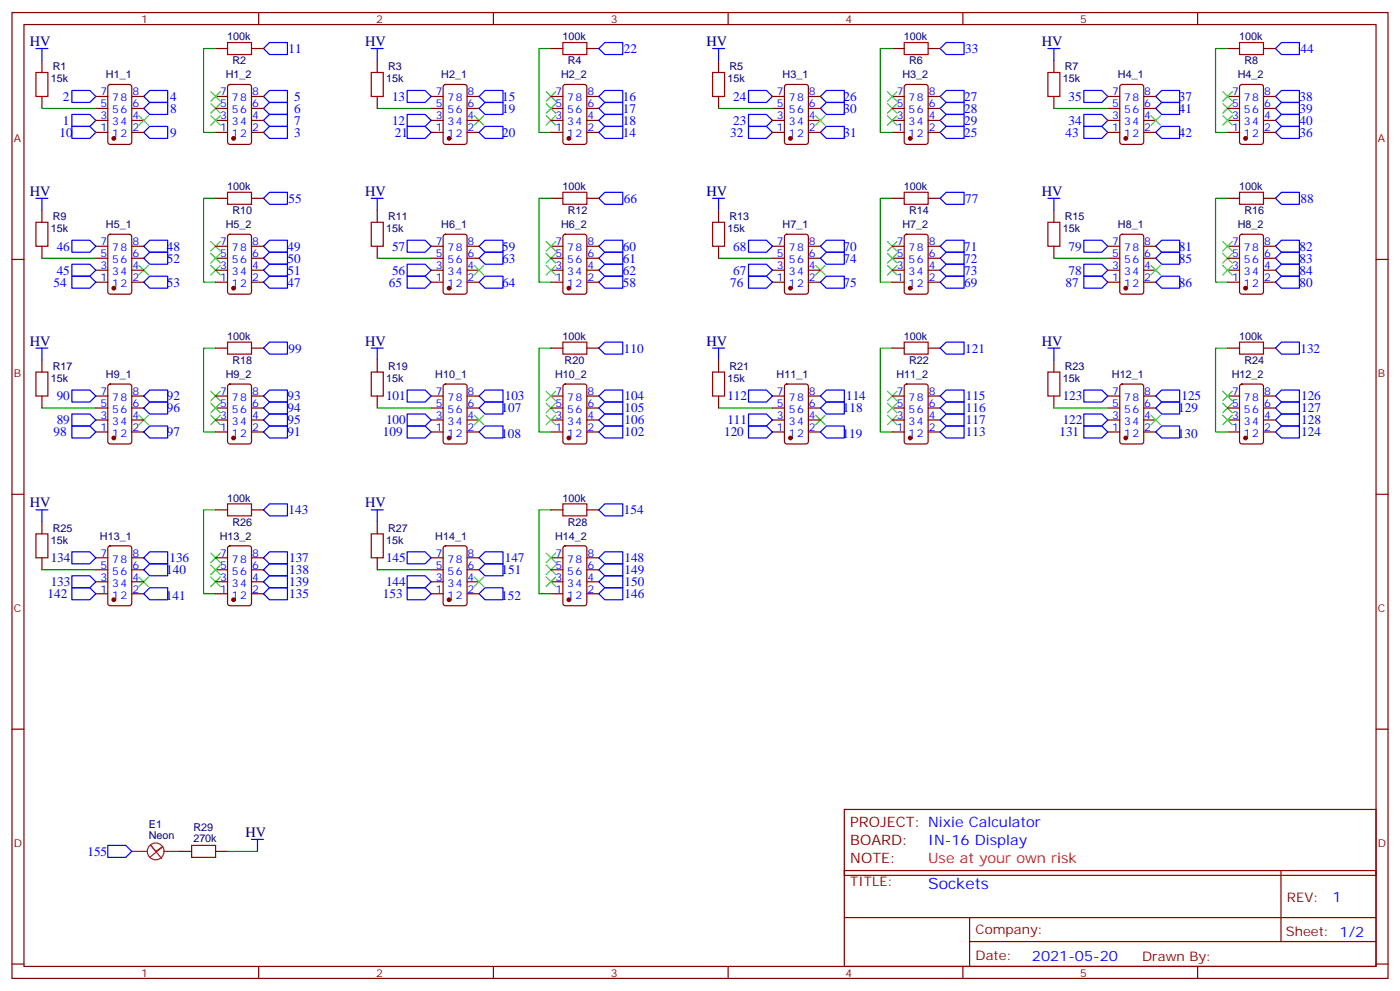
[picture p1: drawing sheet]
<svg xmlns="http://www.w3.org/2000/svg" width="412mm" height="292mm" viewBox="0 0 412 292" stroke-linecap="round" stroke-linejoin="round" font-family="sans-serif">
<g fill="none" stroke="#870000" stroke-width=".35">
<path d="M3.5 3.7h405.4v284.3h-405.4zM7.1 7.2h398.2v277.3h-398.2zM12.3 17.8v3.5M63.5 14.3h3.5M74.1 14.3h3.5M76.2 3.7v3.5M111.1 17.8v3.5M145.3 3.7v3.5M162.3 14.3h3.5M172.9 14.3h3.5M211.7 17.8v3.5M214.5 3.7v3.5"/>
<path d="M262.8 14.3h3.5M273.4 14.3h3.5M283.6 3.7v3.5M310.4 17.8v3.5M352.8 3.7v3.5M361.6 14.3h3.5M372.2 14.3h3.5M12.3 28.4v3.5M28.2 39h3.5M28.2 28.4h3.5M28.2 35.5h3.5M28.2 31.9h3.5"/>
<path d="M32 25.1l.5-.2h5.6l.7 .4v16.5l-.5 .7h-5.8l-.7-.5-.1-16.4zM38.8 39h3.5M38.8 28.4h3.5M38.8 35.5h3.5M38.8 31.9h3.5M63.5 39h3.5M63.5 28.4h3.5M63.5 35.5h3.5M63.5 31.9h3.5M67.3 25.1l.4-.2h5.7l.6 .4 .1 16.5-.5 .7h-5.9l-.6-.5-.1-16.4zM74.1 39h3.5M74.1 28.4h3.5"/>
<path d="M74.1 35.5h3.5M74.1 31.9h3.5M111.1 28.4v3.5M127 39h3.5M127 28.4h3.5M127 35.5h3.5M127 31.9h3.5M130.8 25.1l.4-.2h5.7l.6 .4 .1 16.5-.5 .7h-5.9l-.6-.5-.1-16.4zM137.6 39h3.5M137.6 28.4h3.5M137.6 35.5h3.5M137.6 31.9h3.5"/>
<path d="M162.3 39h3.5M162.3 28.4h3.5M162.3 35.5h3.5M162.3 31.9h3.5M166 25.1l.5-.2h5.7l.6 .4 .1 16.5-.5 .7h-5.9l-.6-.5-.1-16.4zM172.9 39h3.5M172.9 28.4h3.5M172.9 35.5h3.5M172.9 31.9h3.5M211.7 28.4v3.5M227.5 39h3.6M227.5 28.4h3.6"/>
<path d="M227.5 35.5h3.6M227.5 31.9h3.6M231.3 25.1l.5-.2h5.6l.7 .4v16.5l-.4 .7h-5.9l-.7-.5v-16.4zM238.1 39h3.6M238.1 28.4h3.6M238.1 35.5h3.6M238.1 31.9h3.6M262.8 39h3.5M262.8 28.4h3.5M262.8 35.5h3.5M262.8 31.9h3.5M266.6 25.1l.5-.2h5.6l.6 .4 .1 16.5-.5 .7h-5.8l-.7-.5-.1-16.4z"/>
<path d="M273.4 39h3.5M273.4 28.4h3.5M273.4 35.5h3.5M273.4 31.9h3.5M310.4 28.4v3.5M326.3 39h3.5M326.3 28.4h3.5M326.3 35.5h3.5M326.3 31.9h3.5M330.1 25.1l.5-.2h5.6l.6 .4 .1 16.5-.5 .7h-5.8l-.7-.5-.1-16.4zM336.9 39h3.5M336.9 28.4h3.5"/>
<path d="M336.9 35.5h3.5M336.9 31.9h3.5M361.6 39h3.5M361.6 28.4h3.5M361.6 35.5h3.5M361.6 31.9h3.5M365.4 25.1l.4-.2h5.7l.6 .4 .1 16.5-.5 .7h-5.9l-.6-.5-.1-16.4zM372.2 39h3.5M372.2 28.4h3.5M372.2 35.5h3.5M372.2 31.9h3.5M63.5 58.4h3.5"/>
<path d="M74.1 58.4h3.5M162.3 58.4h3.5M172.9 58.4h3.5M262.8 58.4h3.5M273.4 58.4h3.5M361.6 58.4h3.5M372.2 58.4h3.5M3.5 76.4h3.6M12.3 61.9v3.5M12.3 72.5v3.5M28.2 72.5h3.5M28.2 79.6h3.5"/>
<path d="M28.2 76h3.5M32 69.2l.5-.2h5.6l.7 .4v16.5l-.5 .7h-5.8l-.7-.5-.1-16.4zM38.8 72.5h3.5M38.8 79.6h3.5M38.8 76h3.5M63.5 72.5h3.5M63.5 79.6h3.5M63.5 76h3.5M67.3 69.2l.4-.2h5.7l.6 .4 .1 16.5-.5 .7h-5.9l-.6-.5-.1-16.4zM74.1 72.5h3.5M74.1 79.6h3.5M74.1 76h3.5"/>
<path d="M111.1 61.9v3.5M111.1 72.5v3.5M127 72.5h3.5M127 79.6h3.5M127 76h3.5M130.8 69.2l.4-.2h5.7l.6 .4 .1 16.5-.5 .7h-5.9l-.6-.5-.1-16.4zM137.6 72.5h3.5M137.6 79.6h3.5M137.6 76h3.5M162.3 72.5h3.5M162.3 79.6h3.5M162.3 76h3.5"/>
<path d="M166 69.2l.5-.2h5.7l.6 .4 .1 16.5-.5 .7h-5.9l-.6-.5-.1-16.4zM172.9 72.5h3.5M172.9 79.6h3.5M172.9 76h3.5M211.7 61.9v3.5M211.7 72.5v3.5M227.5 72.5h3.6M227.5 79.6h3.6M227.5 76h3.6M231.3 69.2l.5-.2h5.6l.7 .4v16.5l-.4 .7h-5.9l-.7-.5v-16.4zM238.1 72.5h3.6M238.1 79.6h3.6"/>
<path d="M238.1 76h3.6M262.8 72.5h3.5M262.8 79.6h3.5M262.8 76h3.5M266.6 69.2l.5-.2h5.6l.6 .4 .1 16.5-.5 .7h-5.8l-.7-.5-.1-16.4zM273.4 72.5h3.5M273.4 79.6h3.5M273.4 76h3.5M310.4 61.9v3.5M310.4 72.5v3.5M326.3 72.5h3.5M326.3 79.6h3.5"/>
<path d="M326.3 76h3.5M330.1 69.2l.5-.2h5.6l.6 .4 .1 16.5-.5 .7h-5.8l-.7-.5-.1-16.4zM336.9 72.5h3.5M336.9 79.6h3.5M336.9 76h3.5M361.6 72.5h3.5M361.6 79.6h3.5M361.6 76h3.5M365.4 69.2l.4-.2h5.7l.6 .4 .1 16.5-.5 .7h-5.9l-.6-.5-.1-16.4zM372.2 72.5h3.5M372.2 79.6h3.5M372.2 76h3.5"/>
<path d="M405.3 76.4h3.6M28.2 83.1h3.5M38.8 83.1h3.5M63.5 83.1h3.5M74.1 83.1h3.5M127 83.1h3.5M137.6 83.1h3.5M162.3 83.1h3.5M172.9 83.1h3.5M227.5 83.1h3.6M238.1 83.1h3.6M262.8 83.1h3.5"/>
<path d="M273.4 83.1h3.5M326.3 83.1h3.5M336.9 83.1h3.5M361.6 83.1h3.5M372.2 83.1h3.5M12.3 106v3.5M12.3 116.6v3.5M28.2 116.6h3.5M32 113.3l.5-.2h5.6l.7 .4v16.5l-.5 .6-5.8 .1-.7-.5-.1-16.4zM38.8 116.6h3.5M63.5 116.6h3.5M63.5 102.5h3.5"/>
<path d="M67.3 113.3l.4-.2h5.7l.6 .4 .1 16.5-.5 .6-5.9 .1-.6-.5-.1-16.4zM74.1 116.6h3.5M74.1 102.5h3.5M111.1 106v3.5M111.1 116.6v3.5M127 116.6h3.5M130.8 113.3l.4-.2h5.7l.6 .4 .1 16.5-.5 .6-5.9 .1-.6-.5-.1-16.4zM137.6 116.6h3.5M162.3 116.6h3.5M162.3 102.5h3.5M166 113.3l.5-.2h5.7l.6 .4 .1 16.5-.5 .6-5.9 .1-.6-.5-.1-16.4zM172.9 116.6h3.5"/>
<path d="M172.9 102.5h3.5M211.7 106v3.5M211.7 116.6v3.5M227.5 116.6h3.6M231.3 113.3l.5-.2h5.6l.7 .4v16.5l-.4 .6-5.9 .1-.7-.5v-16.4zM238.1 116.6h3.6M262.8 116.6h3.5M262.8 102.5h3.5M266.6 113.3l.5-.2h5.6l.6 .4 .1 16.5-.5 .6-5.8 .1-.7-.5-.1-16.4zM273.4 116.6h3.5M273.4 102.5h3.5M310.4 106v3.5"/>
<path d="M310.4 116.6v3.5M326.3 116.6h3.5M330.1 113.3l.5-.2h5.6l.6 .4 .1 16.5-.5 .6-5.8 .1-.7-.5-.1-16.4zM336.9 116.6h3.5M361.6 116.6h3.5M361.6 102.5h3.5M365.4 113.3l.4-.2h5.7l.6 .4 .1 16.5-.5 .6-5.9 .1-.6-.5-.1-16.4zM372.2 116.6h3.5M372.2 102.5h3.5M28.2 127.2h3.5M28.2 123.6h3.5M28.2 120.1h3.5"/>
<path d="M38.8 127.2h3.5M38.8 123.6h3.5M38.8 120.1h3.5M63.5 127.2h3.5M63.5 123.6h3.5M63.5 120.1h3.5M74.1 127.2h3.5M74.1 123.6h3.5M74.1 120.1h3.5M127 127.2h3.5M127 123.6h3.5M127 120.1h3.5"/>
<path d="M137.6 127.2h3.5M137.6 123.6h3.5M137.6 120.1h3.5M162.3 127.2h3.5M162.3 123.6h3.5M162.3 120.1h3.5M172.9 127.2h3.5M172.9 123.6h3.5M172.9 120.1h3.5M227.5 127.2h3.6M227.5 123.6h3.6M227.5 120.1h3.6"/>
<path d="M238.1 127.2h3.6M238.1 123.6h3.6M238.1 120.1h3.6M262.8 127.2h3.5M262.8 123.6h3.5M262.8 120.1h3.5M273.4 127.2h3.5M273.4 123.6h3.5M273.4 120.1h3.5M326.3 127.2h3.5M326.3 123.6h3.5M326.3 120.1h3.5"/>
<path d="M336.9 127.2h3.5M336.9 123.6h3.5M336.9 120.1h3.5M361.6 127.2h3.5M361.6 123.6h3.5M361.6 120.1h3.5M372.2 127.2h3.5M372.2 123.6h3.5M372.2 120.1h3.5M3.5 145.5h3.6M12.3 153.6v3.6M63.5 150.1h3.5"/>
<path d="M74.1 150.1h3.5M111.1 153.6v3.6M162.3 150.1h3.5M172.9 150.1h3.5M405.3 145.5h3.6M12.3 164.2v3.5M28.2 174.8h3.5M28.2 164.2h3.5M28.2 171.3h3.5M28.2 167.7h3.5M32 160.9l.5-.2h5.6l.7 .4v16.5l-.5 .7h-5.8l-.7-.4-.1-16.5zM38.8 174.8h3.5"/>
<path d="M38.8 164.2h3.5M38.8 171.3h3.5M38.8 167.7h3.5M63.5 174.8h3.5M63.5 164.2h3.5M63.5 171.3h3.5M63.5 167.7h3.5M67.3 160.9l.4-.2h5.7l.6 .4 .1 16.5-.5 .7h-5.9l-.6-.4-.1-16.5zM74.1 174.8h3.5M74.1 164.2h3.5M74.1 171.3h3.5M74.1 167.7h3.5"/>
<path d="M111.1 164.2v3.5M127 174.8h3.5M127 164.2h3.5M127 171.3h3.5M127 167.7h3.5M130.8 160.9l.4-.2h5.7l.6 .4 .1 16.5-.5 .7h-5.9l-.6-.4-.1-16.5zM137.6 174.8h3.5M137.6 164.2h3.5M137.6 171.3h3.5M137.6 167.7h3.5M162.3 174.8h3.5M162.3 164.2h3.5"/>
<path d="M162.3 171.3h3.5M162.3 167.7h3.5M166 160.9l.5-.2h5.7l.6 .4 .1 16.5-.5 .7h-5.9l-.6-.4-.1-16.5zM172.9 174.8h3.5M172.9 164.2h3.5M172.9 171.3h3.5M172.9 167.7h3.5M3.5 214.7h3.6M405.3 214.7h3.6M248.7 238.3h156.6v19.4h-156.6zM52.9 250.6h3.5M63.5 250.6h3.5"/>
<path d="M248.7 256.3h156.6v28.2h-156.6zM377.3 256.3v20.9M248.7 270.1h156.5M285.6 277.2h119.6M285.6 270.1v14.2M3.5 283.8h3.6M76.2 284.5v3.5M145.3 284.5v3.5M214.5 284.5v3.5M283.6 284.5v3.5M352.8 284.5v3.5M405.3 283.8h3.6"/>
</g>
<g fill="none" stroke="#a10000" stroke-width=".35">
<path d="M67 12.5h7.1v3.6h-7.1zM165.8 12.5h7.1v3.6h-7.1zM266.3 12.5h7.1v3.6h-7.1zM365.1 12.5h7.1v3.6h-7.1zM10.6 21.3h3.5v7.1h-3.5zM109.4 21.3h3.5v7.1h-3.5zM209.9 21.3h3.5v7.1h-3.5zM308.7 21.3h3.5v7.1h-3.5zM67 56.6h7.1v3.5h-7.1zM165.8 56.6h7.1v3.5h-7.1zM266.3 56.6h7.1v3.5h-7.1zM365.1 56.6h7.1v3.5h-7.1z"/>
<path d="M10.6 65.4h3.5v7.1h-3.5zM109.4 65.4h3.5v7.1h-3.5zM209.9 65.4h3.5v7.1h-3.5zM308.7 65.4h3.5v7.1h-3.5zM10.6 109.5h3.5v7.1h-3.5zM67 100.7h7.1v3.5h-7.1zM109.4 109.5h3.5v7.1h-3.5zM165.8 100.7h7.1v3.5h-7.1zM209.9 109.5h3.5v7.1h-3.5zM266.3 100.7h7.1v3.5h-7.1zM308.7 109.5h3.5v7.1h-3.5zM365.1 100.7h7.1v3.5h-7.1z"/>
<path d="M10.6 157.2h3.5v7h-3.5zM67 148.3h7.1v3.6h-7.1zM109.4 157.2h3.5v7h-3.5zM165.8 148.3h7.1v3.6h-7.1zM56.4 248.9h7.1v3.5h-7.1z"/>
</g>
<g fill="none" stroke="#00f" stroke-width=".35">
<path d="M10.6 14.3h3.5M12.3 14.3v3.5M79.4 12.5h5.3v3.6h-5.3l-1.8-1.8zM109.4 14.3h3.5M111.1 14.3v3.5M178.2 12.5h5.2v3.6h-5.2l-1.8-1.8zM209.9 14.3h3.5M211.7 14.3v3.5M278.7 12.5h5.3v3.6h-5.3l-1.8-1.8zM308.7 14.3h3.5M310.4 14.3v3.5M377.5 12.5h5.3v3.6h-5.3l-1.8-1.8z"/>
<path d="M21.2 33.7h5.3l1.7 1.8-1.7 1.7h-5.3zM21.2 26.6h5.3l1.7 1.8-1.7 1.8h-5.3zM21.2 37.2h5.3l1.7 1.8-1.7 1.7h-5.3zM42.3 28.4l1.8-1.8h5.3v3.6h-5.3zM42.3 31.9l1.8-1.7h5.3v3.5h-5.3zM42.3 39l1.8-1.8h5.3v3.5h-5.3zM77.6 39l1.8-1.8h5.3v3.5h-5.3zM77.6 28.4l1.8-1.8h5.3v3.6h-5.3zM77.6 31.9l1.8-1.7h5.3v3.5h-5.3zM77.6 35.5l1.8-1.8h5.3v3.5h-5.3zM119.9 37.2h5.3l1.8 1.8-1.8 1.7h-5.3zM119.9 26.6h5.3l1.8 1.8-1.8 1.8h-5.3z"/>
<path d="M119.9 33.7h5.3l1.8 1.8-1.8 1.7h-5.3zM141.1 39l1.8-1.8h5.3v3.5h-5.3zM141.1 31.9l1.8-1.7h5.3v3.5h-5.3zM141.1 28.4l1.8-1.8h5.3v3.6h-5.3zM176.4 35.5l1.8-1.8h5.2v3.5h-5.2zM176.4 31.9l1.8-1.7h5.2v3.5h-5.2zM176.4 28.4l1.8-1.8h5.2v3.6h-5.2zM176.4 39l1.8-1.8h5.2v3.5h-5.2zM220.5 33.7h5.3l1.7 1.8-1.7 1.7h-5.3zM220.5 26.6h5.3l1.7 1.8-1.7 1.8h-5.3zM220.5 37.2h5.3l1.7 1.8-1.7 1.7h-5.3zM241.7 28.4l1.7-1.8h5.3v3.6h-5.3z"/>
<path d="M241.7 31.9l1.7-1.7h5.3v3.5h-5.3zM241.7 39l1.7-1.8h5.3v3.5h-5.3zM276.9 28.4l1.8-1.8h5.3v3.6h-5.3zM276.9 31.9l1.8-1.7h5.3v3.5h-5.3zM276.9 35.5l1.8-1.8h5.3v3.5h-5.3zM278.7 37.2h5.3v3.5h-5.3l-1.8-1.7zM319.3 33.7h5.3l1.7 1.8-1.7 1.7h-5.3zM319.3 26.6h5.3l1.7 1.8-1.7 1.8h-5.3zM319.3 37.2h5.3l1.7 1.8-1.7 1.7h-5.3zM340.4 28.4l1.8-1.8h5.3v3.6h-5.3zM340.4 31.9l1.8-1.7h5.3v3.5h-5.3zM342.2 37.2h5.3v3.5h-5.3l-1.8-1.7z"/>
<path d="M375.7 39l1.8-1.8h5.3v3.5h-5.3zM375.7 28.4l1.8-1.8h5.3v3.6h-5.3zM375.7 31.9l1.8-1.7h5.3v3.5h-5.3zM375.7 35.5l1.8-1.8h5.3v3.5h-5.3zM10.6 58.4h3.5M12.3 58.4v3.5M77.6 58.4l1.8-1.8h5.3v3.5h-5.3zM109.4 58.4h3.5M111.1 58.4v3.5M176.4 58.4l1.8-1.8h5.2v3.5h-5.2zM209.9 58.4h3.5M211.7 58.4v3.5"/>
<path d="M276.9 58.4l1.8-1.8h5.3v3.5h-5.3zM308.7 58.4h3.5M310.4 58.4v3.5M377.5 56.6h5.3v3.5h-5.3l-1.8-1.7zM21.2 70.7h5.3l1.7 1.8-1.7 1.8h-5.3zM21.2 77.8h5.3l1.7 1.8-1.7 1.7h-5.3zM42.3 76l1.8-1.7h5.3v3.5h-5.3zM42.3 72.5l1.8-1.8h5.3v3.6h-5.3zM77.6 79.6l1.8-1.8h5.3v3.5h-5.3zM77.6 76l1.8-1.7h5.3v3.5h-5.3zM77.6 72.5l1.8-1.8h5.3v3.6h-5.3zM119.9 77.8h5.3l1.8 1.8-1.8 1.7h-5.3z"/>
<path d="M119.9 70.7h5.3l1.8 1.8-1.8 1.8h-5.3zM141.1 72.5l1.8-1.8h5.3v3.6h-5.3zM141.1 76l1.8-1.7h5.3v3.5h-5.3zM176.4 72.5l1.8-1.8h5.2v3.6h-5.2zM176.4 76l1.8-1.7h5.2v3.5h-5.2zM176.4 79.6l1.8-1.8h5.2v3.5h-5.2zM220.5 70.7h5.3l1.7 1.8-1.7 1.8h-5.3zM220.5 77.8h5.3l1.7 1.8-1.7 1.7h-5.3zM241.7 76l1.7-1.7h5.3v3.5h-5.3zM241.7 72.5l1.7-1.8h5.3v3.6h-5.3zM276.9 76l1.8-1.7h5.3v3.5h-5.3zM278.7 77.8h5.3v3.5h-5.3l-1.8-1.7z"/>
<path d="M278.7 70.7h5.3v3.6h-5.3l-1.8-1.8zM319.3 77.8h5.3l1.7 1.8-1.7 1.7h-5.3zM319.3 70.7h5.3l1.7 1.8-1.7 1.8h-5.3zM340.4 76l1.8-1.7h5.3v3.5h-5.3zM342.2 70.7h5.3v3.6h-5.3l-1.8-1.8zM375.7 72.5l1.8-1.8h5.3v3.6h-5.3zM375.7 79.6l1.8-1.8h5.3v3.5h-5.3zM377.5 74.3h5.3v3.5h-5.3l-1.8-1.8zM21.2 81.3h5.3l1.7 1.8-1.7 1.7h-5.3zM42.3 83.1l1.8-1.8h5.3v3.5h-5.3zM77.6 83.1l1.8-1.8h5.3v3.5h-5.3zM119.9 81.3h5.3l1.8 1.8-1.8 1.7h-5.3z"/>
<path d="M141.1 83.1l1.8-1.8h5.3v3.5h-5.3zM176.4 83.1l1.8-1.8h5.2v3.5h-5.2zM220.5 81.3h5.3l1.7 1.8-1.7 1.7h-5.3zM241.7 83.1l1.7-1.8h5.3v3.5h-5.3zM276.9 83.1l1.8-1.8h5.3v3.5h-5.3zM319.3 81.3h5.3l1.7 1.8-1.7 1.7h-5.3zM340.4 83.1l1.8-1.8h5.3v3.5h-5.3zM377.5 81.3h5.3v3.5h-5.3l-1.8-1.7zM10.6 102.5h3.5M12.3 102.5v3.5M21.2 114.8h5.3l1.7 1.8-1.7 1.8h-5.3zM42.3 116.6l1.8-1.8h5.3v3.6h-5.3z"/>
<path d="M77.6 102.5l1.8-1.8h5.3v3.5h-5.3zM77.6 116.6l1.8-1.8h5.3v3.6h-5.3zM109.4 102.5h3.5M111.1 102.5v3.5M119.9 114.8h5.3l1.8 1.8-1.8 1.8h-5.3zM141.1 116.6l1.8-1.8h5.3v3.6h-5.3zM176.4 116.6l1.8-1.8h5.2v3.6h-5.2zM176.4 102.5l1.8-1.8h5.2v3.5h-5.2zM209.9 102.5h3.5M211.7 102.5v3.5M220.5 114.8h5.3l1.7 1.8-1.7 1.8h-5.3zM241.7 116.6l1.7-1.8h5.3v3.6h-5.3z"/>
<path d="M276.9 116.6l1.8-1.8h5.3v3.6h-5.3zM278.7 100.7h5.3v3.5h-5.3l-1.8-1.7zM278.7 118.4h5.3v3.5h-5.3l-1.8-1.8zM308.7 102.5h3.5M310.4 102.5v3.5M319.3 114.8h5.3l1.7 1.8-1.7 1.8h-5.3zM340.4 116.6l1.8-1.8h5.3v3.6h-5.3zM342.2 118.4h5.3v3.5h-5.3l-1.8-1.8zM375.7 102.5l1.8-1.8h5.3v3.5h-5.3zM377.5 114.8h5.3v3.6h-5.3l-1.8-1.8zM21.2 125.4h5.3l1.7 1.8-1.7 1.7h-5.3zM21.2 121.9h5.3l1.7 1.7-1.7 1.8h-5.3z"/>
<path d="M42.3 127.2l1.8-1.8h5.3v3.5h-5.3zM42.3 120.1l1.8-1.7h5.3v3.5h-5.3zM77.6 123.6l1.8-1.7h5.3v3.5h-5.3zM77.6 120.1l1.8-1.7h5.3v3.5h-5.3zM77.6 127.2l1.8-1.8h5.3v3.5h-5.3zM119.9 121.9h5.3l1.8 1.7-1.8 1.8h-5.3zM119.9 125.4h5.3l1.8 1.8-1.8 1.7h-5.3zM141.1 120.1l1.8-1.7h5.3v3.5h-5.3zM141.1 127.2l1.8-1.8h5.3v3.5h-5.3zM176.4 127.2l1.8-1.8h5.2v3.5h-5.2zM176.4 120.1l1.8-1.7h5.2v3.5h-5.2zM176.4 123.6l1.8-1.7h5.2v3.5h-5.2z"/>
<path d="M220.5 125.4h5.3l1.7 1.8-1.7 1.7h-5.3zM220.5 121.9h5.3l1.7 1.7-1.7 1.8h-5.3zM241.7 127.2l1.7-1.8h5.3v3.5h-5.3zM241.7 120.1l1.7-1.7h5.3v3.5h-5.3zM276.9 123.6l1.8-1.7h5.3v3.5h-5.3zM278.7 125.4h5.3v3.5h-5.3l-1.8-1.7zM319.3 121.9h5.3l1.7 1.7-1.7 1.8h-5.3zM319.3 125.4h5.3l1.7 1.8-1.7 1.7h-5.3zM342.2 125.4h5.3v3.5h-5.3l-1.8-1.7zM375.7 127.2l1.8-1.8h5.3v3.5h-5.3zM375.7 120.1l1.8-1.7h5.3v3.5h-5.3zM377.5 121.9h5.3v3.5h-5.3l-1.8-1.8z"/>
<path d="M10.6 150.1h3.5M12.3 150.1v3.5M77.6 150.1l1.8-1.8h5.3v3.6h-5.3zM109.4 150.1h3.5M111.1 150.1v3.5M176.4 150.1l1.8-1.8h5.2v3.6h-5.2zM21.2 173h5.3l1.7 1.8-1.7 1.8h-5.3zM21.2 162.5h5.3l1.7 1.7-1.7 1.8h-5.3zM21.2 169.5h5.3l1.7 1.8-1.7 1.7h-5.3zM42.3 174.8l1.8-1.8h5.3v3.6h-5.3zM42.3 167.7l1.8-1.7h5.3v3.5h-5.3zM42.3 164.2l1.8-1.7h5.3v3.5h-5.3z"/>
<path d="M77.6 171.3l1.8-1.8h5.3v3.5h-5.3zM77.6 167.7l1.8-1.7h5.3v3.5h-5.3zM77.6 164.2l1.8-1.7h5.3v3.5h-5.3zM77.6 174.8l1.8-1.8h5.3v3.6h-5.3zM119.9 169.5h5.3l1.8 1.8-1.8 1.7h-5.3zM119.9 162.5h5.3l1.8 1.7-1.8 1.8h-5.3zM119.9 173h5.3l1.8 1.8-1.8 1.8h-5.3zM141.1 164.2l1.8-1.7h5.3v3.5h-5.3zM141.1 167.7l1.8-1.7h5.3v3.5h-5.3zM141.1 174.8l1.8-1.8h5.3v3.6h-5.3zM176.4 174.8l1.8-1.8h5.2v3.6h-5.2zM176.4 167.7l1.8-1.7h5.2v3.5h-5.2z"/>
<path d="M176.4 171.3l1.8-1.8h5.2v3.5h-5.2zM178.2 162.5h5.2v3.5h-5.2l-1.8-1.8zM31.7 248.9h5.3l1.8 1.7-1.8 1.8h-5.3zM74.1 247.1h3.5M75.8 247.1v3.5"/>
</g>
<g fill="none" stroke="#8c2424" stroke-width=".35">
<path d="M38.8 250.6h4.6M44.1 252.4l3.9-3.2-2.1 1.4-1.5-1.7 3.2 3.9M48.3 250.6h4.6"/>
<circle cx="45.9" cy="250.6" r="2.47"/>
</g>
<g fill="none" stroke="#008700" stroke-width=".35">
<path d="M63.5 14.3h-3.5v24.7h3.5M162.3 14.3h-3.6v24.7h3.6M262.8 14.3h-3.5v24.7h3.5M361.6 14.3h-3.5v24.7h3.5M12.3 31.9h15.9M111.1 31.9h15.9M211.7 31.9h15.8M310.4 31.9h15.9M63.5 58.4h-3.5v24.7h3.5M162.3 58.4h-3.6v24.7h3.6M262.8 58.4h-3.5v24.7h3.5M361.6 58.4h-3.5v24.7h3.5"/>
<path d="M12.3 76h15.9M111.1 76h15.9M211.7 76h15.8M310.4 76h15.9M63.5 102.5h-3.5v24.7h3.5M162.3 102.5h-3.6v24.7h3.6M262.8 102.5h-3.5v24.7h3.5M361.6 102.5h-3.5v24.7h3.5M12.3 120.1h15.9M111.1 120.1h15.9M211.7 120.1h15.8M310.4 120.1h15.9"/>
<path d="M63.5 150.1h-3.5v24.7h3.5M162.3 150.1h-3.6v24.7h3.6M12.3 167.7h15.9M111.1 167.7h15.9M67 250.6h8.8"/>
</g>
<g fill="none" stroke="#3c3" stroke-width=".35">
<path d="M40.9 34l2.8 2.9M43.7 34l-2.8 2.9M62.1 30.5l2.8 2.8M62.1 34l2.8 2.9M62.1 27l2.8 2.8M64.9 30.5l-2.8 2.8M64.9 34l-2.8 2.9M64.9 27l-2.8 2.8M139.7 34l2.8 2.9M142.5 34l-2.8 2.9M160.9 27l2.8 2.8M160.9 34l2.8 2.9"/>
<path d="M160.9 30.5l2.8 2.8M163.7 27l-2.8 2.8M163.7 34l-2.8 2.9M163.7 30.5l-2.8 2.8M240.2 34l2.9 2.9M243.1 34l-2.9 2.9M261.4 30.5l2.8 2.8M261.4 34l2.8 2.9M261.4 27l2.8 2.8M264.2 30.5l-2.8 2.8M264.2 34l-2.8 2.9M264.2 27l-2.8 2.8"/>
<path d="M339 34l2.8 2.9M341.8 34l-2.8 2.9M360.2 30.5l2.8 2.8M360.2 34l2.8 2.9M360.2 27l2.8 2.8M363 30.5l-2.8 2.8M363 34l-2.8 2.9M363 27l-2.8 2.8M40.9 78.1l2.8 2.9M43.7 78.1l-2.8 2.9M62.1 71.1l2.8 2.8M62.1 78.1l2.8 2.9"/>
<path d="M62.1 74.6l2.8 2.8M64.9 71.1l-2.8 2.8M64.9 78.1l-2.8 2.9M64.9 74.6l-2.8 2.8M139.7 78.1l2.8 2.9M142.5 78.1l-2.8 2.9M160.9 74.6l2.8 2.8M160.9 78.1l2.8 2.9M160.9 71.1l2.8 2.8M163.7 74.6l-2.8 2.8M163.7 78.1l-2.8 2.9M163.7 71.1l-2.8 2.8"/>
<path d="M240.2 78.1l2.9 2.9M243.1 78.1l-2.9 2.9M261.4 71.1l2.8 2.8M261.4 78.1l2.8 2.9M261.4 74.6l2.8 2.8M264.2 71.1l-2.8 2.8M264.2 78.1l-2.8 2.9M264.2 74.6l-2.8 2.8M339 78.1l2.8 2.9M341.8 78.1l-2.8 2.9M360.2 74.6l2.8 2.8M360.2 78.1l2.8 2.9"/>
<path d="M360.2 71.1l2.8 2.8M363 74.6l-2.8 2.8M363 78.1l-2.8 2.9M363 71.1l-2.8 2.8M62.1 115.2l2.8 2.8M62.1 118.7l2.8 2.8M64.9 115.2l-2.8 2.8M64.9 118.7l-2.8 2.8M160.9 118.7l2.8 2.8M160.9 115.2l2.8 2.8M163.7 118.7l-2.8 2.8M163.7 115.2l-2.8 2.8"/>
<path d="M261.4 115.2l2.8 2.8M261.4 118.7l2.8 2.8M264.2 115.2l-2.8 2.8M264.2 118.7l-2.8 2.8M360.2 118.7l2.8 2.8M360.2 115.2l2.8 2.8M363 118.7l-2.8 2.8M363 115.2l-2.8 2.8M40.9 122.2l2.8 2.9M43.7 122.2l-2.8 2.9M62.1 122.2l2.8 2.9M64.9 122.2l-2.8 2.9"/>
<path d="M139.7 122.2l2.8 2.9M142.5 122.2l-2.8 2.9M160.9 122.2l2.8 2.9M163.7 122.2l-2.8 2.9M240.2 122.2l2.9 2.9M243.1 122.2l-2.9 2.9M261.4 122.2l2.8 2.9M264.2 122.2l-2.8 2.9M339 122.2l2.8 2.9M341.8 122.2l-2.8 2.9M360.2 122.2l2.8 2.9M363 122.2l-2.8 2.9"/>
<path d="M40.9 169.9l2.8 2.8M43.7 169.9l-2.8 2.8M62.1 162.8l2.8 2.8M62.1 169.9l2.8 2.8M62.1 166.3l2.8 2.9M64.9 169.9l-2.8 2.8M64.9 162.8l-2.8 2.8M64.9 166.3l-2.8 2.9M139.7 169.9l2.8 2.8M142.5 169.9l-2.8 2.8M160.9 166.3l2.8 2.9M160.9 169.9l2.8 2.8"/>
<path d="M160.9 162.8l2.8 2.8M163.7 166.3l-2.8 2.9M163.7 169.9l-2.8 2.8M163.7 162.8l-2.8 2.8"/>
</g>
<g fill="#870000" stroke="#870000" stroke-width=".35">
<circle cx="33.5" cy="40.7" r=".53"/>
<circle cx="68.8" cy="40.7" r=".53"/>
<circle cx="167.6" cy="40.7" r=".53"/>
<circle cx="132.3" cy="40.7" r=".53"/>
<circle cx="232.8" cy="40.7" r=".53"/>
<circle cx="268.1" cy="40.7" r=".53"/>
<circle cx="331.6" cy="40.7" r=".53"/>
<circle cx="366.9" cy="40.7" r=".53"/>
<circle cx="68.8" cy="84.8" r=".53"/>
<circle cx="33.5" cy="84.8" r=".53"/>
<circle cx="132.3" cy="84.8" r=".53"/>
<circle cx="167.6" cy="84.8" r=".53"/>
<circle cx="268.1" cy="84.8" r=".53"/>
<circle cx="232.8" cy="84.8" r=".53"/>
<circle cx="331.6" cy="84.8" r=".53"/>
<circle cx="366.9" cy="84.8" r=".53"/>
<circle cx="68.8" cy="128.9" r=".53"/>
<circle cx="33.5" cy="128.9" r=".53"/>
<circle cx="132.3" cy="128.9" r=".53"/>
<circle cx="167.6" cy="128.9" r=".53"/>
<circle cx="268.1" cy="128.9" r=".53"/>
<circle cx="232.8" cy="128.9" r=".53"/>
<circle cx="331.6" cy="128.9" r=".53"/>
<circle cx="366.9" cy="128.9" r=".53"/>
<circle cx="68.8" cy="176.6" r=".53"/>
<circle cx="33.5" cy="176.6" r=".53"/>
<circle cx="132.3" cy="176.6" r=".53"/>
<circle cx="167.6" cy="176.6" r=".53"/>
</g>
<text font-size="4.6" fill="#00f" x="273.4" y="261.6">Sockets</text>
<g font-size="4.2" fill="#000080">
<text x="8.8" y="13.6">HV</text>
<text x="107.6" y="13.6">HV</text>
<text x="208.1" y="13.6">HV</text>
<text x="306.9" y="13.6">HV</text>
<text x="8.8" y="57.7">HV</text>
<text x="107.6" y="57.7">HV</text>
<text x="208.1" y="57.7">HV</text>
<text x="306.9" y="57.7">HV</text>
<text x="8.8" y="101.8">HV</text>
<text x="107.6" y="101.8">HV</text>
<text x="208.1" y="101.8">HV</text>
<text x="306.9" y="101.8">HV</text>
<text x="8.8" y="149.4">HV</text>
<text x="107.6" y="149.4">HV</text>
<text x="72.3" y="246.4">HV</text>
</g>
<g font-size="4.2" fill="#800">
<text x="250.5" y="243.6">PROJECT: Nixie Calculator</text>
<text x="250.5" y="248.9">BOARD:</text>
<text x="250.5" y="254.2">NOTE:</text>
</g>
<g font-size="4.2" fill="#00f">
<text x="273.4" y="248.9">IN-16 Display</text>
<text x="392.5" y="265.6">1</text>
<text x="304" y="282.9">2021-05-20</text>
</g>
<text font-size="4.2" fill="#f00" x="273.4" y="254.2">Use at your own risk</text>
<g font-size="3.9" fill="#00f">
<text x="85" y="15.6">11</text>
<text x="183.8" y="15.6">22</text>
<text x="284.3" y="15.6">33</text>
<text x="383.1" y="15.6">44</text>
<text x="18.5" y="29.7">2</text>
<text x="50.2" y="29.7">4</text>
<text x="86.7" y="29.7">5</text>
<text x="115.5" y="29.7">13</text>
<text x="147.9" y="29.7">15</text>
<text x="183.5" y="29.7">16</text>
<text x="216" y="29.7">24</text>
<text x="248.5" y="29.7">26</text>
<text x="284" y="29.7">27</text>
<text x="314.8" y="29.7">35</text>
<text x="347.3" y="29.7">37</text>
<text x="382.8" y="29.7">38</text>
<text x="50.2" y="33.2">8</text>
<text x="86.7" y="33.2">6</text>
<text x="147.9" y="33.2">19</text>
<text x="183.5" y="33.2">17</text>
<text x="248.5" y="33.2">30</text>
<text x="284" y="33.2">28</text>
<text x="347.3" y="33.2">41</text>
<text x="382.8" y="33.2">39</text>
<text x="17.5" y="40.3">10</text>
<text x="18.5" y="36.8">1</text>
<text x="50.2" y="40.2">9</text>
<text x="86.7" y="40.3">3</text>
<text x="86.7" y="36.8">7</text>
<text x="115.5" y="36.8">12</text>
<text x="116.3" y="40.3">21</text>
<text x="147.9" y="40.3">20</text>
<text x="183.5" y="36.8">18</text>
<text x="183.5" y="40.3">14</text>
<text x="215.1" y="40.3">32</text>
<text x="216" y="36.8">23</text>
<text x="248.5" y="40.2">31</text>
<text x="284" y="40.3">25</text>
<text x="284" y="36.8">29</text>
<text x="313.9" y="40.3">43</text>
<text x="314.8" y="36.8">34</text>
<text x="347.3" y="40.3">42</text>
<text x="382.8" y="40.3">36</text>
<text x="382.8" y="36.8">40</text>
<text x="85" y="59.7">55</text>
<text x="183.8" y="59.7">66</text>
<text x="284.3" y="59.7">77</text>
<text x="383.1" y="59.7">88</text>
<text x="16.7" y="73.8">46</text>
<text x="49.2" y="77.3">52</text>
<text x="49.2" y="73.8">48</text>
<text x="84.7" y="77.3">50</text>
<text x="84.7" y="73.8">49</text>
<text x="115.5" y="73.8">57</text>
<text x="147.9" y="73.8">59</text>
<text x="147.9" y="77.3">63</text>
<text x="183.5" y="73.8">60</text>
<text x="183.5" y="77.3">61</text>
<text x="216" y="73.8">68</text>
<text x="248.5" y="77.3">74</text>
<text x="248.5" y="73.8">70</text>
<text x="284" y="77.3">72</text>
<text x="284" y="73.8">71</text>
<text x="314.8" y="73.8">79</text>
<text x="347.3" y="73.8">81</text>
<text x="347.3" y="77.3">85</text>
<text x="382.8" y="73.8">82</text>
<text x="382.8" y="77.3">83</text>
<text x="16.7" y="80.9">45</text>
<text x="84.7" y="80.9">51</text>
<text x="115.5" y="80.9">56</text>
<text x="183.5" y="80.9">62</text>
<text x="216" y="80.9">67</text>
<text x="284" y="80.9">73</text>
<text x="314.8" y="80.9">78</text>
<text x="382.8" y="80.9">84</text>
<text x="15.8" y="84.4">54</text>
<text x="49.2" y="84.4">53</text>
<text x="84.7" y="84.4">47</text>
<text x="114.5" y="84.4">65</text>
<text x="147.9" y="84.4">64</text>
<text x="183.5" y="84.4">58</text>
<text x="215.1" y="84.4">76</text>
<text x="248.5" y="84.4">75</text>
<text x="284" y="84.4">69</text>
<text x="313.9" y="84.4">87</text>
<text x="347.3" y="84.4">86</text>
<text x="382.8" y="84.4">80</text>
<text x="85" y="103.8">99</text>
<text x="183.8" y="103.8">110</text>
<text x="284.3" y="103.8">121</text>
<text x="383.1" y="103.8">132</text>
<text x="16.7" y="117.9">90</text>
<text x="49.2" y="117.9">92</text>
<text x="84.7" y="117.9">93</text>
<text x="113.7" y="117.9">101</text>
<text x="148.7" y="117.8">103</text>
<text x="183.9" y="117.8">104</text>
<text x="214.3" y="117.9">112</text>
<text x="249.2" y="117.8">114</text>
<text x="284.5" y="117.8">115</text>
<text x="313" y="117.9">123</text>
<text x="348" y="117.8">125</text>
<text x="383.3" y="117.8">126</text>
<text x="16.7" y="125">89</text>
<text x="49.2" y="121.4">96</text>
<text x="84.7" y="125">95</text>
<text x="84.7" y="121.4">94</text>
<text x="113.7" y="125">100</text>
<text x="147.8" y="121.4">107</text>
<text x="184" y="121.4">105</text>
<text x="184" y="124.9">106</text>
<text x="214.3" y="125">111</text>
<text x="248.3" y="121.4">118</text>
<text x="284.5" y="124.9">117</text>
<text x="284.5" y="121.4">116</text>
<text x="313" y="125">122</text>
<text x="347.1" y="121.4">129</text>
<text x="383.3" y="121.4">127</text>
<text x="383.3" y="124.9">128</text>
<text x="15.8" y="128.5">98</text>
<text x="49.2" y="128.5">97</text>
<text x="84.7" y="128.5">91</text>
<text x="112.8" y="128.5">109</text>
<text x="147.6" y="128.9">108</text>
<text x="184" y="128.4">102</text>
<text x="213.3" y="128.5">120</text>
<text x="248.2" y="128.9">119</text>
<text x="284.5" y="128.4">113</text>
<text x="312.1" y="128.5">131</text>
<text x="347" y="128.9">130</text>
<text x="383.3" y="128.4">124</text>
<text x="85" y="151.4">143</text>
<text x="183.8" y="151.4">154</text>
<text x="14.9" y="165.5">134</text>
<text x="49.9" y="165.5">136</text>
<text x="85.2" y="165.5">137</text>
<text x="113.7" y="165.5">145</text>
<text x="148.7" y="165.5">147</text>
<text x="183.9" y="165.5">148</text>
<text x="14.9" y="172.6">133</text>
<text x="49" y="169">140</text>
<text x="85.2" y="172.5">139</text>
<text x="85.2" y="169">138</text>
<text x="113.7" y="172.6">144</text>
<text x="147.8" y="169">151</text>
<text x="184" y="169">149</text>
<text x="184" y="172.5">150</text>
<text x="14" y="176.1">142</text>
<text x="48.9" y="176.6">141</text>
<text x="85.2" y="176">135</text>
<text x="112.8" y="176.1">153</text>
<text x="147.6" y="176.6">152</text>
<text x="184" y="176">146</text>
<text x="25.8" y="251.9">155</text>
</g>
<g font-size="3.9" fill="#800">
<text x="250.5" y="260.9">TITLE:</text>
<text x="379.1" y="265.6">REV:</text>
<text x="287.4" y="275.1">Company:</text>
<text x="378.7" y="275.7">Sheet: 1/2</text>
<text x="287.4" y="282.8">Date:</text>
<text x="336.4" y="282.8">Drawn By:</text>
</g>
<g font-size="3.2" fill="#800">
<text x="41.6" y="6.7">1</text>
<text x="110.8" y="6.7">2</text>
<text x="179.9" y="6.7">3</text>
<text x="249.1" y="6.7">4</text>
<text x="318.2" y="6.7">5</text>
<text x="4.1" y="41.8">A</text>
<text x="405.9" y="41.8">A</text>
<text x="4.1" y="110.9">B</text>
<text x="405.9" y="110.9">B</text>
<text x="4.1" y="180.1">C</text>
<text x="405.9" y="180.1">C</text>
<text x="4.1" y="249.2">D</text>
<text x="405.9" y="249.2">D</text>
<text x="41.6" y="287.5">1</text>
<text x="110.8" y="287.5">2</text>
<text x="179.9" y="287.5">3</text>
<text x="249.1" y="287.5">4</text>
<text x="318.2" y="287.5">5</text>
</g>
<g font-size="3.2" fill="#000080">
<text x="66.9" y="11.9">100k</text>
<text x="165.7" y="11.9">100k</text>
<text x="266.2" y="11.9">100k</text>
<text x="365" y="11.9">100k</text>
<text x="15.5" y="20.8">R1</text>
<text x="31.2" y="23.1">H1_1</text>
<text x="66.5" y="23.1">H1_2</text>
<text x="68.4" y="19">R2</text>
<text x="114.3" y="20.8">R3</text>
<text x="130" y="23.1">H2_1</text>
<text x="165.3" y="23.1">H2_2</text>
<text x="167.2" y="19">R4</text>
<text x="214.9" y="20.8">R5</text>
<text x="230.5" y="23.1">H3_1</text>
<text x="265.8" y="23.1">H3_2</text>
<text x="267.8" y="19">R6</text>
<text x="313.6" y="20.8">R7</text>
<text x="329.3" y="23.1">H4_1</text>
<text x="364.6" y="23.1">H4_2</text>
<text x="366.5" y="19">R8</text>
<text x="15" y="24.3">15k</text>
<text x="113.7" y="24.3">15k</text>
<text x="214.3" y="24.3">15k</text>
<text x="313.1" y="24.3">15k</text>
<text x="66.9" y="56">100k</text>
<text x="165.7" y="56">100k</text>
<text x="266.2" y="56">100k</text>
<text x="365" y="56">100k</text>
<text x="15.5" y="64.9">R9</text>
<text x="68.4" y="63.1">R10</text>
<text x="114.3" y="64.9">R11</text>
<text x="167.2" y="63.1">R12</text>
<text x="214.9" y="64.9">R13</text>
<text x="267.8" y="63.1">R14</text>
<text x="313.6" y="64.9">R15</text>
<text x="366.5" y="63.1">R16</text>
<text x="15" y="68.4">15k</text>
<text x="31.2" y="67.2">H5_1</text>
<text x="66.5" y="67.2">H5_2</text>
<text x="113.7" y="68.4">15k</text>
<text x="130" y="67.2">H6_1</text>
<text x="165.3" y="67.2">H6_2</text>
<text x="214.3" y="68.4">15k</text>
<text x="230.5" y="67.2">H7_1</text>
<text x="265.8" y="67.2">H7_2</text>
<text x="313.1" y="68.4">15k</text>
<text x="329.3" y="67.2">H8_1</text>
<text x="364.6" y="67.2">H8_2</text>
<text x="66.9" y="100.1">100k</text>
<text x="165.7" y="100.1">100k</text>
<text x="266.2" y="100.1">100k</text>
<text x="365" y="100.1">100k</text>
<text x="68.4" y="107.2">R18</text>
<text x="166.3" y="107.1">R20</text>
<text x="267.8" y="107.2">R22</text>
<text x="366.5" y="107.2">R24</text>
<text x="15" y="112.5">15k</text>
<text x="15.5" y="108.9">R17</text>
<text x="31.2" y="111.3">H9_1</text>
<text x="66.5" y="111.3">H9_2</text>
<text x="113.7" y="112.5">15k</text>
<text x="114.3" y="108.9">R19</text>
<text x="128.2" y="111.3">H10_1</text>
<text x="163.5" y="111.3">H10_2</text>
<text x="214.3" y="112.5">15k</text>
<text x="214.9" y="108.9">R21</text>
<text x="228.8" y="111.3">H11_1</text>
<text x="264.1" y="111.3">H11_2</text>
<text x="313.1" y="112.5">15k</text>
<text x="313.6" y="108.9">R23</text>
<text x="327.6" y="111.3">H12_1</text>
<text x="362.8" y="111.3">H12_2</text>
<text x="66.9" y="147.7">100k</text>
<text x="165.7" y="147.7">100k</text>
<text x="68.4" y="154.8">R26</text>
<text x="167.2" y="154.8">R28</text>
<text x="15" y="160.1">15k</text>
<text x="15.5" y="156.6">R25</text>
<text x="29.5" y="158.9">H13_1</text>
<text x="64.7" y="158.9">H13_2</text>
<text x="113.7" y="160.1">15k</text>
<text x="114.3" y="156.6">R27</text>
<text x="128.2" y="158.9">H14_1</text>
<text x="163.5" y="158.9">H14_2</text>
<text x="43.8" y="243.9">E1</text>
<text x="57" y="244.6">R29</text>
<text x="43.8" y="247.1">Neon</text>
<text x="57" y="247.8">270k</text>
</g>
<g font-size="3.2" fill="#00f">
<text x="29.6" y="28">7</text>
<text x="33.1" y="29.8">78</text>
<text x="39" y="28">8</text>
<text x="64.8" y="28">7</text>
<text x="68.3" y="29.8">78</text>
<text x="74.3" y="28">8</text>
<text x="128.3" y="28">7</text>
<text x="131.8" y="29.8">78</text>
<text x="137.8" y="28">8</text>
<text x="163.6" y="28">7</text>
<text x="167.1" y="29.8">78</text>
<text x="173" y="28">8</text>
<text x="228.9" y="28">7</text>
<text x="232.4" y="29.8">78</text>
<text x="238.3" y="28">8</text>
<text x="264.2" y="28">7</text>
<text x="267.7" y="29.8">78</text>
<text x="273.6" y="28">8</text>
<text x="327.7" y="28">7</text>
<text x="331.2" y="29.8">78</text>
<text x="337.1" y="28">8</text>
<text x="362.9" y="28">7</text>
<text x="366.4" y="29.8">78</text>
<text x="372.4" y="28">8</text>
<text x="29.6" y="35.1">3</text>
<text x="29.6" y="31.6">5</text>
<text x="33.1" y="33.3">56</text>
<text x="39" y="31.6">6</text>
<text x="39" y="35.1">4</text>
<text x="64.8" y="35.1">3</text>
<text x="64.8" y="31.6">5</text>
<text x="68.3" y="33.3">56</text>
<text x="74.3" y="31.6">6</text>
<text x="74.3" y="35.1">4</text>
<text x="128.3" y="35.1">3</text>
<text x="128.3" y="31.6">5</text>
<text x="131.8" y="33.3">56</text>
<text x="137.8" y="31.6">6</text>
<text x="137.8" y="35.1">4</text>
<text x="163.6" y="35.1">3</text>
<text x="163.6" y="31.6">5</text>
<text x="167.1" y="33.3">56</text>
<text x="173" y="31.6">6</text>
<text x="173" y="35.1">4</text>
<text x="228.9" y="35.1">3</text>
<text x="228.9" y="31.6">5</text>
<text x="232.4" y="33.3">56</text>
<text x="238.3" y="31.6">6</text>
<text x="238.3" y="35.1">4</text>
<text x="264.2" y="35.1">3</text>
<text x="264.2" y="31.6">5</text>
<text x="267.7" y="33.3">56</text>
<text x="273.6" y="31.6">6</text>
<text x="273.6" y="35.1">4</text>
<text x="327.7" y="35.1">3</text>
<text x="327.7" y="31.6">5</text>
<text x="331.2" y="33.3">56</text>
<text x="337.1" y="31.6">6</text>
<text x="337.1" y="35.1">4</text>
<text x="362.9" y="35.1">3</text>
<text x="362.9" y="31.6">5</text>
<text x="366.4" y="33.3">56</text>
<text x="372.4" y="31.6">6</text>
<text x="372.4" y="35.1">4</text>
<text x="29.6" y="38.6">1</text>
<text x="33.1" y="40.4">12</text>
<text x="33.1" y="36.9">34</text>
<text x="39" y="38.6">2</text>
<text x="64.8" y="38.6">1</text>
<text x="68.3" y="40.4">12</text>
<text x="68.3" y="36.9">34</text>
<text x="74.3" y="38.6">2</text>
<text x="128.3" y="38.6">1</text>
<text x="131.8" y="40.4">12</text>
<text x="131.8" y="36.9">34</text>
<text x="137.8" y="38.6">2</text>
<text x="163.6" y="38.6">1</text>
<text x="167.1" y="40.4">12</text>
<text x="167.1" y="36.9">34</text>
<text x="173" y="38.6">2</text>
<text x="228.9" y="38.6">1</text>
<text x="232.4" y="40.4">12</text>
<text x="232.4" y="36.9">34</text>
<text x="238.3" y="38.6">2</text>
<text x="264.2" y="38.6">1</text>
<text x="267.7" y="40.4">12</text>
<text x="267.7" y="36.9">34</text>
<text x="273.6" y="38.6">2</text>
<text x="327.7" y="38.6">1</text>
<text x="331.2" y="40.4">12</text>
<text x="331.2" y="36.9">34</text>
<text x="337.1" y="38.6">2</text>
<text x="362.9" y="38.6">1</text>
<text x="366.4" y="40.4">12</text>
<text x="366.4" y="36.9">34</text>
<text x="372.4" y="38.6">2</text>
<text x="29.6" y="75.7">5</text>
<text x="29.6" y="72.1">7</text>
<text x="33.1" y="77.4">56</text>
<text x="33.1" y="73.9">78</text>
<text x="39" y="72.1">8</text>
<text x="39" y="75.7">6</text>
<text x="64.8" y="75.7">5</text>
<text x="64.8" y="72.1">7</text>
<text x="68.3" y="77.4">56</text>
<text x="68.3" y="73.9">78</text>
<text x="74.3" y="72.1">8</text>
<text x="74.3" y="75.7">6</text>
<text x="128.3" y="75.7">5</text>
<text x="128.3" y="72.1">7</text>
<text x="131.8" y="77.4">56</text>
<text x="131.8" y="73.9">78</text>
<text x="137.8" y="72.1">8</text>
<text x="137.8" y="75.7">6</text>
<text x="163.6" y="75.7">5</text>
<text x="163.6" y="72.1">7</text>
<text x="167.1" y="77.4">56</text>
<text x="167.1" y="73.9">78</text>
<text x="173" y="72.1">8</text>
<text x="173" y="75.7">6</text>
<text x="228.9" y="75.7">5</text>
<text x="228.9" y="72.1">7</text>
<text x="232.4" y="77.4">56</text>
<text x="232.4" y="73.9">78</text>
<text x="238.3" y="72.1">8</text>
<text x="238.3" y="75.7">6</text>
<text x="264.2" y="75.7">5</text>
<text x="264.2" y="72.1">7</text>
<text x="267.7" y="77.4">56</text>
<text x="267.7" y="73.9">78</text>
<text x="273.6" y="72.1">8</text>
<text x="273.6" y="75.7">6</text>
<text x="327.7" y="75.7">5</text>
<text x="327.7" y="72.1">7</text>
<text x="331.2" y="77.4">56</text>
<text x="331.2" y="73.9">78</text>
<text x="337.1" y="72.1">8</text>
<text x="337.1" y="75.7">6</text>
<text x="362.9" y="75.7">5</text>
<text x="362.9" y="72.1">7</text>
<text x="366.4" y="77.4">56</text>
<text x="366.4" y="73.9">78</text>
<text x="372.4" y="72.1">8</text>
<text x="372.4" y="75.7">6</text>
<text x="29.6" y="82.7">1</text>
<text x="29.6" y="79.2">3</text>
<text x="33.1" y="81">34</text>
<text x="39" y="79.2">4</text>
<text x="39" y="82.7">2</text>
<text x="64.8" y="82.7">1</text>
<text x="64.8" y="79.2">3</text>
<text x="68.3" y="81">34</text>
<text x="74.3" y="79.2">4</text>
<text x="74.3" y="82.7">2</text>
<text x="128.3" y="82.7">1</text>
<text x="128.3" y="79.2">3</text>
<text x="131.8" y="81">34</text>
<text x="137.8" y="79.2">4</text>
<text x="137.8" y="82.7">2</text>
<text x="163.6" y="82.7">1</text>
<text x="163.6" y="79.2">3</text>
<text x="167.1" y="81">34</text>
<text x="173" y="79.2">4</text>
<text x="173" y="82.7">2</text>
<text x="228.9" y="82.7">1</text>
<text x="228.9" y="79.2">3</text>
<text x="232.4" y="81">34</text>
<text x="238.3" y="79.2">4</text>
<text x="238.3" y="82.7">2</text>
<text x="264.2" y="82.7">1</text>
<text x="264.2" y="79.2">3</text>
<text x="267.7" y="81">34</text>
<text x="273.6" y="79.2">4</text>
<text x="273.6" y="82.7">2</text>
<text x="327.7" y="82.7">1</text>
<text x="327.7" y="79.2">3</text>
<text x="331.2" y="81">34</text>
<text x="337.1" y="79.2">4</text>
<text x="337.1" y="82.7">2</text>
<text x="362.9" y="82.7">1</text>
<text x="362.9" y="79.2">3</text>
<text x="366.4" y="81">34</text>
<text x="372.4" y="79.2">4</text>
<text x="372.4" y="82.7">2</text>
<text x="33.1" y="84.5">12</text>
<text x="68.3" y="84.5">12</text>
<text x="131.8" y="84.5">12</text>
<text x="167.1" y="84.5">12</text>
<text x="232.4" y="84.5">12</text>
<text x="267.7" y="84.5">12</text>
<text x="331.2" y="84.5">12</text>
<text x="366.4" y="84.5">12</text>
<text x="29.6" y="119.8">5</text>
<text x="29.6" y="116.2">7</text>
<text x="33.1" y="118">78</text>
<text x="39" y="116.2">8</text>
<text x="39" y="119.8">6</text>
<text x="64.8" y="119.8">5</text>
<text x="64.8" y="116.2">7</text>
<text x="68.3" y="118">78</text>
<text x="74.3" y="116.2">8</text>
<text x="74.3" y="119.8">6</text>
<text x="128.3" y="119.8">5</text>
<text x="128.3" y="116.2">7</text>
<text x="131.8" y="118">78</text>
<text x="137.8" y="116.2">8</text>
<text x="137.8" y="119.8">6</text>
<text x="163.6" y="119.8">5</text>
<text x="163.6" y="116.2">7</text>
<text x="167.1" y="118">78</text>
<text x="173" y="116.2">8</text>
<text x="173" y="119.8">6</text>
<text x="228.9" y="119.8">5</text>
<text x="228.9" y="116.2">7</text>
<text x="232.4" y="118">78</text>
<text x="238.3" y="116.2">8</text>
<text x="238.3" y="119.8">6</text>
<text x="264.2" y="119.8">5</text>
<text x="264.2" y="116.2">7</text>
<text x="267.7" y="118">78</text>
<text x="273.6" y="116.2">8</text>
<text x="273.6" y="119.8">6</text>
<text x="327.7" y="119.8">5</text>
<text x="327.7" y="116.2">7</text>
<text x="331.2" y="118">78</text>
<text x="337.1" y="116.2">8</text>
<text x="337.1" y="119.8">6</text>
<text x="362.9" y="119.8">5</text>
<text x="362.9" y="116.2">7</text>
<text x="366.4" y="118">78</text>
<text x="372.4" y="116.2">8</text>
<text x="372.4" y="119.8">6</text>
<text x="29.6" y="123.3">3</text>
<text x="33.1" y="125.1">34</text>
<text x="33.1" y="121.5">56</text>
<text x="39" y="123.3">4</text>
<text x="64.8" y="123.3">3</text>
<text x="68.3" y="125.1">34</text>
<text x="68.3" y="121.5">56</text>
<text x="74.3" y="123.3">4</text>
<text x="128.3" y="123.3">3</text>
<text x="131.8" y="125.1">34</text>
<text x="131.8" y="121.5">56</text>
<text x="137.8" y="123.3">4</text>
<text x="163.6" y="123.3">3</text>
<text x="167.1" y="125.1">34</text>
<text x="167.1" y="121.5">56</text>
<text x="173" y="123.3">4</text>
<text x="228.9" y="123.3">3</text>
<text x="232.4" y="125.1">34</text>
<text x="232.4" y="121.5">56</text>
<text x="238.3" y="123.3">4</text>
<text x="264.2" y="123.3">3</text>
<text x="267.7" y="125.1">34</text>
<text x="267.7" y="121.5">56</text>
<text x="273.6" y="123.3">4</text>
<text x="327.7" y="123.3">3</text>
<text x="331.2" y="125.1">34</text>
<text x="331.2" y="121.5">56</text>
<text x="337.1" y="123.3">4</text>
<text x="362.9" y="123.3">3</text>
<text x="366.4" y="125.1">34</text>
<text x="366.4" y="121.5">56</text>
<text x="372.4" y="123.3">4</text>
<text x="29.6" y="126.8">1</text>
<text x="33.1" y="128.6">12</text>
<text x="39" y="126.8">2</text>
<text x="64.8" y="126.8">1</text>
<text x="68.3" y="128.6">12</text>
<text x="74.3" y="126.8">2</text>
<text x="128.3" y="126.8">1</text>
<text x="131.8" y="128.6">12</text>
<text x="137.8" y="126.8">2</text>
<text x="163.6" y="126.8">1</text>
<text x="167.1" y="128.6">12</text>
<text x="173" y="126.8">2</text>
<text x="228.9" y="126.8">1</text>
<text x="232.4" y="128.6">12</text>
<text x="238.3" y="126.8">2</text>
<text x="264.2" y="126.8">1</text>
<text x="267.7" y="128.6">12</text>
<text x="273.6" y="126.8">2</text>
<text x="327.7" y="126.8">1</text>
<text x="331.2" y="128.6">12</text>
<text x="337.1" y="126.8">2</text>
<text x="362.9" y="126.8">1</text>
<text x="366.4" y="128.6">12</text>
<text x="372.4" y="126.8">2</text>
<text x="29.6" y="167.4">5</text>
<text x="29.6" y="163.9">7</text>
<text x="33.1" y="165.6">78</text>
<text x="39" y="163.9">8</text>
<text x="39" y="167.4">6</text>
<text x="64.8" y="167.4">5</text>
<text x="64.8" y="163.9">7</text>
<text x="68.3" y="165.6">78</text>
<text x="74.3" y="163.9">8</text>
<text x="74.3" y="167.4">6</text>
<text x="128.3" y="167.4">5</text>
<text x="128.3" y="163.9">7</text>
<text x="131.8" y="165.6">78</text>
<text x="137.8" y="163.9">8</text>
<text x="137.8" y="167.4">6</text>
<text x="163.6" y="167.4">5</text>
<text x="163.6" y="163.9">7</text>
<text x="167.1" y="165.6">78</text>
<text x="173" y="163.9">8</text>
<text x="173" y="167.4">6</text>
<text x="29.6" y="170.9">3</text>
<text x="33.1" y="172.7">34</text>
<text x="33.1" y="169.2">56</text>
<text x="39" y="170.9">4</text>
<text x="64.8" y="170.9">3</text>
<text x="68.3" y="172.7">34</text>
<text x="68.3" y="169.2">56</text>
<text x="74.3" y="170.9">4</text>
<text x="128.3" y="170.9">3</text>
<text x="131.8" y="172.7">34</text>
<text x="131.8" y="169.2">56</text>
<text x="137.8" y="170.9">4</text>
<text x="163.6" y="170.9">3</text>
<text x="167.1" y="172.7">34</text>
<text x="167.1" y="169.2">56</text>
<text x="173" y="170.9">4</text>
<text x="29.6" y="174.4">1</text>
<text x="33.1" y="176.2">12</text>
<text x="39" y="174.4">2</text>
<text x="64.8" y="174.4">1</text>
<text x="68.3" y="176.2">12</text>
<text x="74.3" y="174.4">2</text>
<text x="128.3" y="174.4">1</text>
<text x="131.8" y="176.2">12</text>
<text x="137.8" y="174.4">2</text>
<text x="163.6" y="174.4">1</text>
<text x="167.1" y="176.2">12</text>
<text x="173" y="174.4">2</text>
</g>
</svg>
